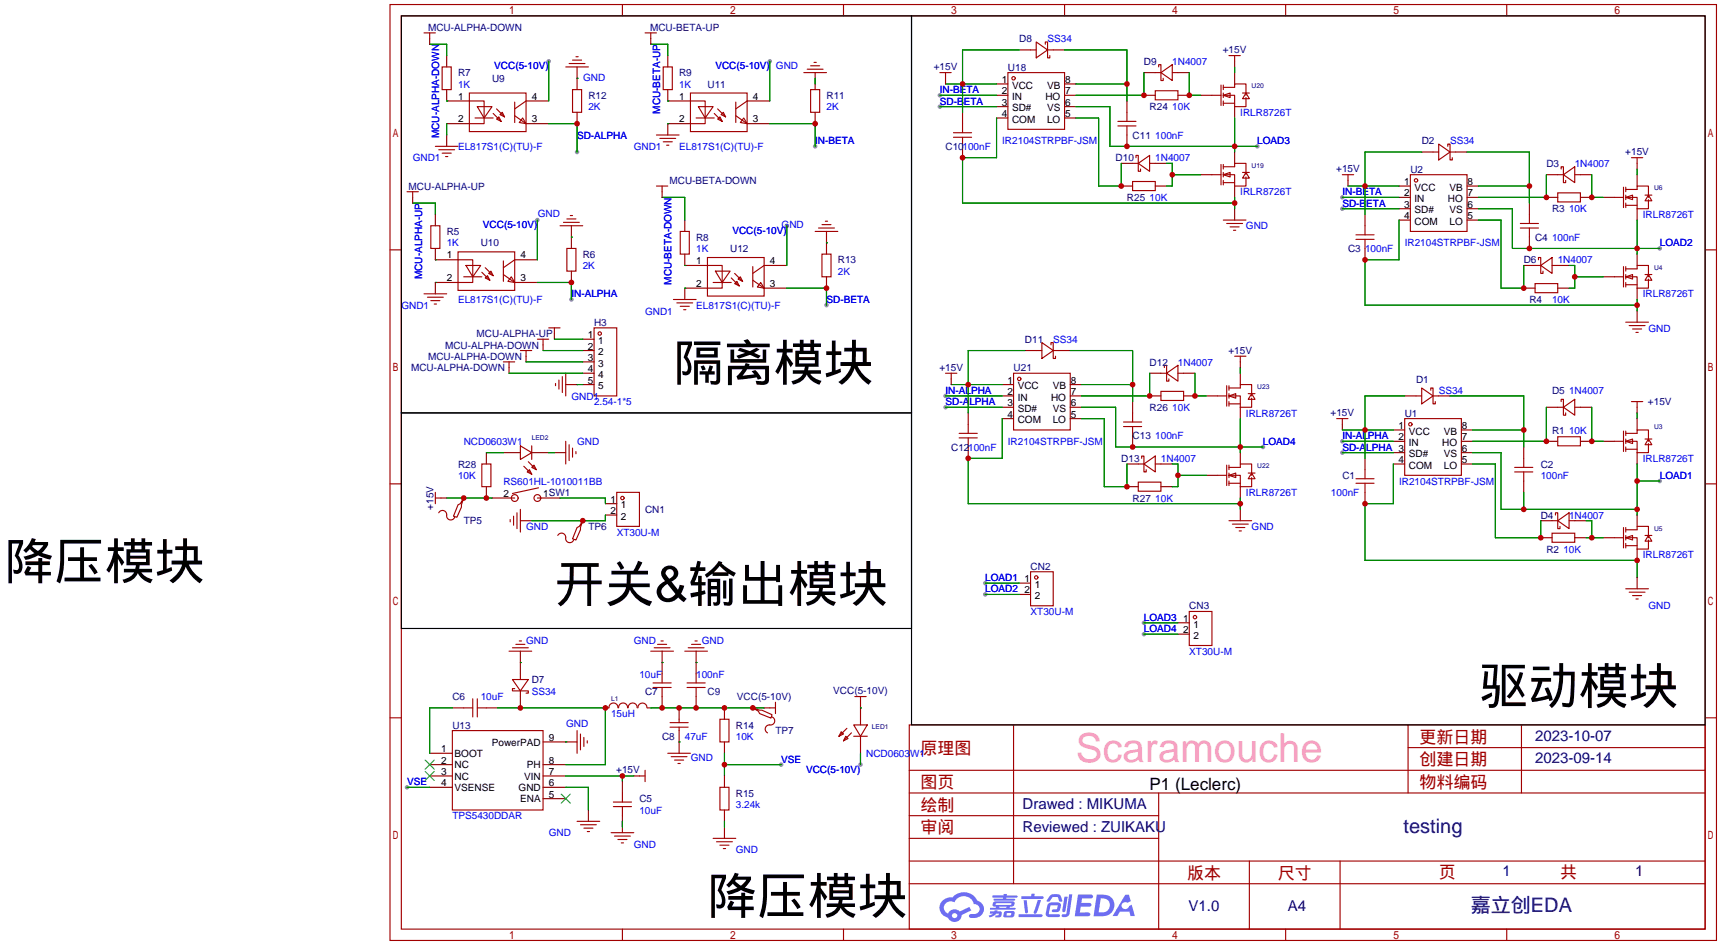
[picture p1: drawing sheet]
<svg xmlns="http://www.w3.org/2000/svg" width="386mm" height="212mm" viewBox="0 0 386 212" stroke-linecap="round" stroke-linejoin="round" font-family="sans-serif">
<g fill="#999">
<circle cx="300.7" cy="98.8" r=".51"/>
<circle cx="300.7" cy="101.3" r=".51"/>
<circle cx="300.7" cy="44.2" r=".51"/>
<circle cx="300.7" cy="46.7" r=".51"/>
<circle cx="371.9" cy="55.6" r=".51"/>
<circle cx="120.4" cy="49.3" r=".51"/>
<circle cx="122.9" cy="13.7" r=".51"/>
<circle cx="172.5" cy="13.7" r=".51"/>
<circle cx="176.3" cy="50.5" r=".51"/>
<circle cx="129.3" cy="34" r=".51"/>
<circle cx="182.6" cy="32.8" r=".51"/>
<circle cx="185.2" cy="68.3" r=".51"/>
<circle cx="91.2" cy="176.3" r=".51"/>
<circle cx="175" cy="171.2" r=".51"/>
<circle cx="220.7" cy="130.6" r=".51"/>
<circle cx="220.7" cy="133.1" r=".51"/>
<circle cx="192.8" cy="171.2" r=".51"/>
<circle cx="128" cy="67.1" r=".51"/>
<circle cx="371.9" cy="107.7" r=".51"/>
<circle cx="210.6" cy="21.3" r=".51"/>
<circle cx="210.6" cy="23.9" r=".51"/>
<circle cx="281.7" cy="32.8" r=".51"/>
<circle cx="211.8" cy="88.6" r=".51"/>
<circle cx="211.8" cy="91.2" r=".51"/>
<circle cx="283" cy="100.1" r=".51"/>
<circle cx="256.3" cy="139.4" r=".51"/>
<circle cx="256.3" cy="142" r=".51"/>
</g>
<g fill="none" stroke="#a10000" stroke-width=".25">
<path d="M87.4 1h297.2v209.6h-297.2zM89.9 3.6h292.1v204.4h-292.1zM139.4 1v2.6M189 1v2.6M238.5 1v2.6M288 1v2.6M337.6 1v2.6M87.4 55.9h2.5M382 55.9h2.6M87.4 108.3h2.5M382 108.3h2.6M87.4 160.7h2.5"/>
<path d="M203.7 162.3h178.3v45.7h-178.3zM203.7 177.5h178.3M203.7 172.5h178.3M227.1 162.3v35.6M259.6 177.5v30.5M315.5 162.3v15.2M315.5 167.4h66.5M340.9 162.3v15.2M382 160.7h2.6M203.7 182.6h55.9M203.7 197.9h178.3M203.7 192.8h178.3"/>
<path d="M203.7 187.7h55.9M279.9 192.8v15.2M300.2 192.8v15.2M139.4 208v2.6M189 208v2.6M238.5 208v2.6M288 208v2.6M337.6 208v2.6"/>
</g>
<g fill="#5487ff">
<path d="M241.5 200.3h2.7a.48 .48 0 0 1 .7 .4 .48 .48 0 0 1-.7 .4h-1.8l-.1 1.1h1.8a.43 .43 0 0 1 .4 .4 .43 .43 0 0 1-.4 .4h-2l-.2 1.3h1.7a.45 .45 0 0 1 .6 .2 .45 .45 0 0 1-.1 .6h-3.3z"/>
<path d="M252.1 200.3h.8l.4 1.5-.7 .3a.84 .84 0 0 0-1.2 .3 .84 .84 0 0 0 .3 1.1 .84 .84 0 0 0 1.2-.4l.1-.2 .5-.3 .8 2.5h-1l-.3-1h-2.1l-.6 1h-1z"/>
<path d="M238.5 200.8h.7l-.5 3.1a.36 .36 0 0 1-.4 .3 .36 .36 0 0 1-.3-.3z"/>
<path d="M239.5 200.2h.7l-.6 4.3a1.13 1.13 0 0 1-1.8 .6l.2-.4h.8l.1-.2z"/>
<path d="M235.2 200.6l.6-.4h1.1a.77 .77 0 0 1 .8 .5l.3 1-.1 .2h-.6l-.3-.9-.2-.2-1 .1-.7 1-.6-.1z"/>
<path d="M234.8 202.4l.5-.3h1.7a.81 .81 0 0 1 .7 .5 .81 .81 0 0 1-.2 .8 .81 .81 0 0 1-.9 .8h-.6a.32 .32 0 0 1-.4-.3 .32 .32 0 0 1 .4-.3h.8l.2-.9-1.7 .1-.3 1.8 2.2 .1a.32 .32 0 0 1 .3 .4 .32 .32 0 0 1-.4 .2h-2.2l-.5-.3-.1-.5z"/>
<path d="M228.2 204.7h5.1a.33 .33 0 0 1 .3 .3 .33 .33 0 0 1-.4 .3h-4.9l-.1-.1z"/>
<path d="M232.5 201.5h.7l-.6 2a.98 .98 0 0 1-.7 1.1l-.3-.3z"/>
<path d="M229.3 201.6h.7l.3 2.5a.34 .34 0 0 1-.3 .4 .34 .34 0 0 1-.4-.3z"/>
<path d="M228.8 200.7h2.2l.2-.6h.6l-.1 .6h1.8a.32 .32 0 0 1 .3 .3 .32 .32 0 0 1-.3 .3h-4.6l-.1-.2z"/>
<path d="M221.8 204.1h1l.1-.3h.6l-.1 .3h.9l.1 .2-.1 .9-1.3 .2v-.4l.7-.1v-.3a.68 .68 0 0 0-.9 .4l-1.1 .4-.2-.4 1-.5h-.7z"/>
<path d="M222.4 200.5h2.4l.1-.3h.7l-.1 .3h2.2l.3 .3-.3 .2h-2.2l-.1 .2h1.8l.3 .3-.3 .1h-4.5l-.1-.4h2.1v-.2h-2.2l-.2-.2z"/>
<path d="M245.7 200.3l-.7 4.9h1.7a2.5 2.5 0 0 0 3-2.5 2.5 2.5 0 0 0-3.1-2.4zM246.6 201.1a1.65 1.65 0 0 1 2 1.7 1.65 1.65 0 0 1-2.1 1.5h-.4z"/>
<path d="M222.5 202l-.1 .8 .7 .2 .1 .3h-1.4l.1 .4h5.4l.2-.2-.2-.2h-1.1l.1-.3a.7 .7 0 0 0 .9-.3 .7 .7 0 0 0-.1-.8l-4.1-.1zM223.1 202.3h3.5l-.2 .3h-3.2zM223.8 203h1.7l-.1 .3h-1.5z"/>
<path d="M225 204.2a1.05 1.05 0 0 0 0 1.2 2.91 2.91 0 0 0 2.1-.2 .98 .98 0 0 0 .1-1.2h-1.7zM225.6 204.5l.8-.1 .1 .4-.2 .2-.8-.1z"/>
<path d="M211.2 201.6a2.23 2.23 0 0 0-.6 2.3 2.23 2.23 0 0 0 1.8 1.6 1.58 1.58 0 0 0 1.7 .9 1.58 1.58 0 0 0 1.3-1.5l2.2-1.1-.5-.7-2.1 1a1.65 1.65 0 0 0-2.6 .4 1.47 1.47 0 0 1-.7-2.1 1.47 1.47 0 0 1 2.1-.4 2.3 2.3 0 0 1 2.4-1.3 2.3 2.3 0 0 1 2 1.7 1.12 1.12 0 0 1 1.3 1 1.12 1.12 0 0 1-1.1 1.2h-.7a.45 .45 0 0 0-.6 .4 .45 .45 0 0 0 .4 .5 2.21 2.21 0 0 0 2.3-.5 2.21 2.21 0 0 0 .5-2.3 2.13 2.13 0 0 0-1.4-1.1 3.3 3.3 0 0 0-5.5-.7l-1.2 .1zM213.3 205a.6 .6 0 0 1 1.2 0 .6 .6 0 0 1-1.2 0z"/>
</g>
<g fill="none" stroke="#a10000" stroke-width=".25">
<path d="M95 7.4h2.5M96.3 7.4v1.2M99.1 15h2v5.1h-2zM126.7 15h5.1M127.5 14.2h3.6M128.3 13.5h2M129 12.7h.5M144.5 7.4h2.6M145.8 7.4v1.2M148.6 15h2v5.1h-2zM180.1 16.3h5.1M180.8 15.5h3.6"/>
<path d="M181.6 14.7h2M182.4 14h.5M210.6 16.3h2.5M211.8 16.3v1.2M225.8 16.3h12.7v12.7h-12.7zM230.9 11.2h1.3M232.2 9.4l2.5 1.8-2.5 1.8zM234.2 9.9v-.5h.5v3.6h.5v-.6M234.7 11.2h1.3M258.8 16.3h1.3M259.6 15v-.5h.5v3.5h.5v-.5M260.1 16.3l2.5-1.8v3.5z"/>
<path d="M262.6 16.3h1.3M273.6 19.1v4.5M274.1 19.6h2.5v-.8h2.5v2.5M274.1 19.1v1M275.3 12.4h2.6M276.6 12.4v1.3M97.5 32.8h5.1M98.3 33.5h3.6M99.1 34.3h2M99.8 35.1h.5M105.2 20.8h12.7v8.7h-12.7zM105.2 22.6h3.3v5.1h-3.3"/>
<path d="M106.4 26.4h4.1M106.9 23.9h3.3l-1.7 2.5zM110.5 25.4l1.8 1.8M111.3 26.7l.5-.5 .5 1zM111.3 24.4l1.7 1.8M112 25.7l.5-.6 .5 1.1zM115.3 25.9l2.6 1.8M115.3 22.9v4.5M117.1 26.4l.8 1.3-1.6-.3zM117.9 22.6l-2.6 1.8M128.3 20.1h2v5h-2zM147.1 30.2h5"/>
<path d="M147.8 31h3.6M148.6 31.8h2M149.4 32.5h.5M154.7 20.8h12.7v8.7h-12.7zM154.7 22.6h3.3v5.1h-3.3M156 26.4h4M156.5 23.9h3.3l-1.8 2.5zM160 25.4l1.8 1.8M160.8 26.7l.5-.5 .5 1zM160.8 24.4l1.8 1.8M162.1 25.1l.5 1.1-1.1-.5zM164.8 25.9l2.6 1.8"/>
<path d="M164.8 22.9v4.5M166.6 26.4l.8 1.3-1.5-.3zM167.4 22.6l-2.6 1.8M181.6 20.1h2v5h-2zM213.6 30.7h4.1M213.6 29.7h4.1M215.6 27.7v2M215.6 30.7v2.1M250.4 28.2h4.1M250.4 27.2h4.1M252.5 25.1v2.1M252.5 28.2v2"/>
<path d="M253.7 36.6h1.3M254.5 35.3v-.5h.5v3.6h.5v-.6M255 36.6l2.6-1.8v3.6zM257.6 36.6h1.2M258.8 20.3h5.1v2.1h-5.1zM271.5 39.1h2.1M271.5 21.3h2.1M273.6 36.8v4.6M274.1 39.1h2.5v2.6h2.5v-2.1M274.1 37.3h2.5v-.7h2.5v2.5M274.1 39.1l1.5-.5v1zM274.1 21.3h2.5v2.6h2.5v-2.1"/>
<path d="M274.1 21.3l1.5-.5v1zM274.1 20.8v1M274.1 22.6v1M274.1 36.8v1M274.1 38.6v1M274.1 23.1h2.5M278.4 38.6h1.5M278.4 20.8h1.5M279.1 38.6l.8 1.3h-1.5zM279.1 20.8l.8 1.3h-1.5zM300.7 39.1h2.6M302 39.1v1.3"/>
<path d="M316 39.1h12.7v12.7h-12.7zM321.1 34h1.2M322.3 32.3l2.6 1.7-2.6 1.8zM324.4 32.8v-.5h.5v3.5h.5v-.5M324.9 34h1.2M349 39.1h1.3M349.8 37.8v-.5h.5v3.6h.5v-.5M350.3 39.1l2.5-1.8v3.6zM352.8 39.1h1.3M365.5 35.3h2.5M366.8 35.3v1.3M91.2 42.9h2.5"/>
<path d="M92.5 42.9v1.3M96.5 50.5h2.1v5.1h-2.1zM102.6 56.4h12.7v8.6h-12.7zM102.6 58.2h3.3v5h-3.3M104.4 59.4h3.3l-1.8 2.6zM108.7 59.9l1.8 1.8M112.8 58.4v4.6M115.3 58.2l-2.5 1.7M125.5 50.5h5.1M126.2 49.8h3.6M127 55.6h2v5.1h-2zM127 49h2"/>
<path d="M127.8 48.3h.5M147.1 41.7h2.5M148.3 41.7v1.2M152.4 51.8h2v5.1h-2zM158.5 57.7h12.7v8.6h-12.7zM158.5 59.4h3.3v5.1h-3.3M168.7 59.7v4.6M171.2 59.4l-2.5 1.8M182.6 51.8h5.1M183.4 51.1h3.5M184.1 56.9h2.1v5.1h-2.1zM184.1 50.3h2.1"/>
<path d="M184.9 49.5h.5M253.7 40.6h5.1v2.1h-5.1zM274.1 40.4v1M274.1 40.9h2.5M274.1 49.3h5M274.8 50h3.6M275.6 50.8h2M276.4 51.6h.5M303.8 53.6h4M303.8 52.6h4M305.8 50.5v2.1M305.8 53.6v2"/>
<path d="M340.6 51.1h4.1M340.6 50h4.1M342.6 48v2M342.6 51.1v2M343.9 59.4h1.3M344.7 58.2v-.5h.5v3.5h.5v-.5M345.2 59.4l2.5-1.7v3.5zM347.7 59.4h1.3M349 43.2h5.1v2h-5.1zM361.7 44.2h2M363.7 41.9v4.6M363.7 59.7v4.6"/>
<path d="M364.2 44.2h2.6v2.5h2.5v-2M364.2 42.4h2.6v-.7h2.5v2.5M364.2 44.2l1.6-.5v1zM364.2 41.9v1M364.2 43.7v1M364.2 45.5v1M364.2 59.7v1M364.2 46h2.6M368.6 43.7h1.5M369.3 43.7l.8 1.3h-1.5zM95 65.8h5.1M95.8 66.5h3.5"/>
<path d="M96.5 67.3h2.1M97.3 68.1h.5M103.9 62h4M107.9 61l1.8 1.7M108.7 62.2l.5-.5 .5 1zM109.5 61.2l.5-.5 .5 1zM112.8 61.5l2.5 1.7M114.6 62l.7 1.2-1.5-.2zM116.6 78.5h2.5M117.9 78.5v1.3M120.4 75.9h2.5M121.7 75.9v1.3"/>
<path d="M122.9 73.4h2.6M124.2 73.4v1.3M133.1 73.4h5.1v15.2h-5.1zM150.9 67.1h5.1M151.6 67.8h3.6M152.4 68.6h2M153.2 69.3h.5M159.8 63.2h4M160.3 60.7h3.3l-1.8 2.5zM163.8 62.2l1.8 1.8M164.6 63.5l.5-.5 .5 1zM164.6 61.2l1.8 1.8"/>
<path d="M165.4 62.5l.5-.5 .5 1zM168.7 62.7l2.5 1.8M170.4 63.2l.8 1.3-1.5-.2zM232.2 78.5h1.2M233.4 76.7l2.6 1.8-2.6 1.8zM235.5 77.2v-.5h.5v3.6h.5v-.5M236 78.5h1.2M276.6 79.8h2.5M277.9 79.8v1.2M343.9 63.5h5.1v2h-5.1zM361.7 62h2M364.2 62h2.6v2.5h2.5v-2"/>
<path d="M364.2 60.2h2.6v-.8h2.5v2.6M364.2 62l1.6-.5v1zM364.2 61.5v1M364.2 63.2v1.1M364.2 63.8h2.6M364.2 72.1h5.1M365 72.9h3.6M365.8 73.7h2M366.5 74.4h.5M368.6 61.5h1.5M369.3 61.5l.8 1.2h-1.5zM112.8 81h2.5"/>
<path d="M114 81v1.3M116.6 99.8l2.5 1.5-2.5 1.6zM119.1 99.8v3.1M124.5 85.9v.5M125.2 85.1v2M126 84.3v3.6M126.7 83.6v5M126.7 98.8v5.1M127.5 99.6v3.5M211.8 83.6h2.6M213.1 83.6v1.2M214.9 97h4"/>
<path d="M214.9 98h4M216.9 95v2M216.9 98v2.1M227.1 83.6h12.7v12.7h-12.7zM251.7 95.5h4.1M251.7 94.5h4.1M253.7 92.5v2M253.7 95.5v2M260.1 87.6h5.1v2.1h-5.1zM260.1 83.6h1.3M260.9 82.3v-.5h.5v3.5h.5v-.5M261.4 83.6l2.5-1.8v3.5z"/>
<path d="M263.9 83.6h1.3M272.8 88.6h2M274.8 86.4v4.5M275.3 88.6h2.6v2.6h2.5v-2M275.3 86.9h2.6v-.8h2.5v2.5M275.3 88.6l1.6-.5v1.1zM275.3 86.4v1M275.3 88.1v1.1M275.3 89.9v1M275.3 90.4h2.6M279.7 88.1h1.5M280.4 88.1l.8 1.3h-1.5z"/>
<path d="M299.5 93.7h2.5M300.7 93.7v1.3M314.7 93.7h12.7v12.7h-12.7zM317.2 88.6h1.3M318.5 86.9l2.6 1.7-2.6 1.8zM320.5 87.4v-.5h.6v3.5h.5v-.5M321.1 88.6h1.2M349 97.8h5.1v2h-5.1zM349 91.2h1.3M349.8 89.9v-.5h.5v3.6h.5v-.5M350.3 91.2l2.5-1.8v3.6zM352.8 91.2h1.3"/>
<path d="M361.7 98.8h2M363.7 96.5v4.6M364.2 98.8h2.6v2.5h2.5v-2M364.2 97h2.6v-.7h2.5v2.5M364.2 98.8l1.6-.5v1zM364.2 96.5v1M364.2 98.3v1M365.5 89.9h2.5M366.8 89.9v1.3M368.6 98.3h1.5M369.3 98.3l.8 1.3h-1.5zM97.5 110.2v2.6"/>
<path d="M97.5 111.5h1.3M98.3 114.8a.98 .98 0 0 1 1.3-.4 .98 .98 0 0 1 .5 1.2 .93 .93 0 0 0 .8 .8 .93 .93 0 0 0 1-.6M103.9 111.5l-.5 1.5v.5l-1 2.3-.8-.2 1-2.6 .5-.2zM107.9 103.9h2.1v5.1h-2.1zM114.3 116.3v.5M115.1 115.6v2M115.8 114.8v3.6M116.6 114v5.1M117.3 104.4l1.8 1.8M118.1 105.7l.5-.5 .5 1zM118.4 103.4l1.7 1.8M119.1 104.6l.5-.5 .5 1.1z"/>
<path d="M120.6 109.2l-5.8 1.3M125 119.9a.98 .98 0 0 1 1.3-.4 .98 .98 0 0 1 .4 1.2 .93 .93 0 0 0 .9 .8 .93 .93 0 0 0 .9-.6M128.3 100.3v2.1M129 101.1v.5M130.6 116.6l-.6 1.5v.5l-1 2.3-.7-.3 1-2.5 .5-.2zM138.2 110.2h5.1v7.7h-5.1zM255 107.9h5.1v2.1h-5.1zM255 103.9h1.3M255.8 102.6v-.5h.5v3.6h.5v-.5M256.3 103.9l2.5-1.8v3.6zM258.8 103.9h1.3M272.8 106.4h2"/>
<path d="M274.8 104.1v4.6M275.3 106.4h2.6v2.6h2.5v-2.1M275.3 104.6h2.6v-.7h2.5v2.5M275.3 106.4l1.6-.5v1zM275.3 108.2h2.6M275.3 116.6h5.1M275.3 104.1v1.1M275.3 105.9v1M275.3 107.7v1M276.1 117.3h3.6M276.9 118.1h2M277.6 118.9h.5"/>
<path d="M279.7 105.9h1.5M280.4 105.9l.8 1.3h-1.5zM303.8 107.2h4M303.8 108.2h4M305.8 105.2v2M305.8 108.2v2M339.3 105.7h4.1M339.3 104.6h4.1M341.4 102.6v2M341.4 105.7v2M347.7 119.4h5.1v2h-5.1zM347.7 116.6h1.3"/>
<path d="M348.5 115.3v-.5h.5v3.6h.5v-.5M349 116.6l2.5-1.8v3.6zM351.5 116.6h1.3M363.7 118.1v4.6M364.2 118.6h2.6v-.7h2.5v2.5M364.2 100.1v1M364.2 118.1v1M364.2 119.9v1M364.2 100.6h2.6M368.6 119.9h1.5M369.3 119.9l.8 1.3h-1.5zM230.9 128h5.1v7.6h-5.1z"/>
<path d="M266.4 136.9h5.1v7.6h-5.1zM361.7 120.4h2M364.2 120.4h2.6v2.5h2.5v-2M364.2 120.4l1.6-.5v1zM364.2 131.8h5.1M364.2 121.7v1M364.2 122.2h2.6M365 132.6h3.6M365.8 133.4h2M366.5 134.1h.5M103.9 158.5h2M105.9 156.5v4"/>
<path d="M106.9 156.5v4M106.9 158.5h2.1M114 145.8h5.1M114.8 152.1h3.6l-1.8 2.6zM114.8 145h3.6M115.3 154.2h-.5v.5h3.6v.5h-.5M115.6 144.3h2M116.3 143.5h.5M116.6 150.9v1.2M116.6 154.7v1.3M136.4 158.5a1.01 1.01 0 0 1 1-1.1 1.01 1.01 0 0 1 1.1 1.1M138.6 158.5a1.01 1.01 0 0 1 1-1.1 1.01 1.01 0 0 1 1 1.1"/>
<path d="M140.7 158.5a1.01 1.01 0 0 1 1-1.1 1.01 1.01 0 0 1 1.1 1.1M142.9 158.5a1.01 1.01 0 0 1 1-1.1 1.01 1.01 0 0 1 1.1 1.1M145.8 145.8h5.1M146.3 153.9h4.1M146.3 152.9h4.1M146.6 145h3.5M147.3 144.3h2.1M148.1 143.5h.5M148.3 150.9v2M148.3 153.9v2.1M153.4 145.8h5.1M153.9 153.9h4.1"/>
<path d="M153.9 152.9h4.1M154.2 145h3.5M154.9 144.3h2.1M155.7 143.5h.5M156 150.9v2M156 153.9v2.1M168.7 158.5l1.5 .5h.5l2.3 1-.3 .8-2.5-1-.3-.5zM172.5 158.5h1.2M173.7 157.2v2.6M191.5 156h2.6M192.8 156v1.2M101.3 163.6h20.4v17.8h-20.4z"/>
<path d="M129.3 163.6v5.1M130 164.3v3.6M130.8 165.1v2M131.6 165.9v.5M137.4 179.6h4.1M139.4 177.5v2.1M143.3 173.7h1.2M144.5 172.5v2.5M149.6 168.7h5.1M150.1 162.8h4.1M150.1 161.8h4.1M150.4 169.4h3.5"/>
<path d="M151.1 170.2h2.1M151.9 170.9h.5M152.1 161v.8M152.1 162.8v.8M161.3 161h2v5.1h-2zM161.3 176.3h2v5.1h-2zM173 160.5a.93 .93 0 0 1 .5 1.2 .93 .93 0 0 1-1 .6 .94 .94 0 0 0-1 .7 .94 .94 0 0 0 .5 1.1M188.5 163.8l.5 .5-1 .5zM189.5 164.8l.5 .6-1 .5zM189.7 163.1l-1.7 1.7M190.8 164.1l-1.8 1.8M191.3 162.3h3l-1.5 2.5z"/>
<path d="M191.3 164.8h3M129.3 183.9h5.1M130 184.7h3.6M130.8 185.4h2M131.6 186.2h.5M136.9 186.4h5.1M137.4 180.6h4.1M137.7 187.2h3.5M138.4 188h2.1M139.2 188.7h.5M139.4 180.6v2M159.8 187.7h5"/>
<path d="M160.5 188.5h3.6M161.3 189.2h2M162.1 190h.5"/>
<circle cx="227.1" cy="17.5" r=".38"/>
<circle cx="317.2" cy="40.4" r=".38"/>
<circle cx="134.4" cy="74.7" r=".38"/>
<circle cx="228.3" cy="84.8" r=".38"/>
<circle cx="316" cy="95" r=".38"/>
<circle cx="115.3" cy="111.5" r=".76"/>
<circle cx="120.4" cy="111.5" r=".76"/>
<circle cx="139.4" cy="111.5" r=".38"/>
<circle cx="232.2" cy="129.3" r=".38"/>
<circle cx="267.7" cy="138.2" r=".38"/>
</g>
<g fill="none" stroke="#870000" stroke-width=".25">
<path d="M96.3 8.6v1.3M100.1 12.4v2.6M129.3 15v5.1M145.8 8.6v1.3M149.6 12.4v2.6M182.6 16.3v3.8M211.8 17.5v1.3M223.3 18.8h2.5M228.3 11.2h2.6M236 11.2h2.5M238.5 18.8h2.5M256.3 16.3h2.5"/>
<path d="M263.9 16.3h2.5M276.6 13.7v1.3M276.6 16.3v2.5M100.1 20.1v2.5h5.1M100.1 27.7h5.1M100.1 30.2v2.6M117.9 22.6h5M117.9 27.7h5M129.3 25.1v2.6M149.6 20.1v2.5h5.1M154.7 27.7h-5.1v2.5M167.4 22.6h5.1"/>
<path d="M167.4 27.7h5.1M182.6 25.1v2.6M215.6 25.1v2.6M215.6 32.8v2.5M223.3 21.3h2.5M223.3 23.9h2.5M223.3 26.4h2.5M238.5 21.3h2.5M238.5 23.9h2.5M238.5 26.4h2.5M251.2 36.6h2.5M252.5 22.6v2.5"/>
<path d="M252.5 30.2v2.6M256.3 21.3h2.5M258.8 36.6h2.6M263.9 21.3h2.5M269 39.1h2.5M269 21.3h2.5M276.6 23.9v2.5M276.6 34v2.6M318.5 34h2.6M326.1 34h2.6M346.5 39.1h2.5M354.1 39.1h2.5"/>
<path d="M366.8 36.6v1.2M366.8 39.1v2.6M92.5 44.2v1.3M97.5 55.6v2.6h5.1M97.5 48v2.5M115.3 58.2h5.1M128 50.5v5.1M148.3 42.9v1.3M153.4 56.9v2.5h5.1M153.4 49.3v2.5M171.2 59.4h5.1M185.2 51.8v5.1"/>
<path d="M251.2 41.7h2.5M258.8 41.7h2.6M276.6 41.7v2.5M276.6 46.7v2.6M302 40.4v1.3M305.8 48v2.5M305.8 55.6v2.6M313.4 41.7h2.6M313.4 44.2h2.6M313.4 46.7h2.6M313.4 49.3h2.6M328.7 41.7h2.5"/>
<path d="M328.7 44.2h2.5M328.7 46.7h2.5M328.7 49.3h2.5M341.4 59.4h2.5M342.6 45.5v2.5M342.6 53.1v2.5M346.5 44.2h2.5M349 59.4h2.5M354.1 44.2h2.5M359.2 44.2h2.5M366.8 46.7v2.6M366.8 56.9v2.5"/>
<path d="M102.6 63.2h-5.1v2.6M115.3 63.2h5.1M117.9 79.8v1.2M121.7 77.2v1.3M124.2 74.7v1.2M128 60.7v2.5M130.6 78.5h2.5M130.6 75.9h2.5M158.5 64.5h-5.1v2.6M171.2 64.5h5.1M185.2 62v2.5M229.6 78.5h2.6"/>
<path d="M237.2 78.5h2.6M341.4 64.5h2.5M349 64.5h2.5M359.2 62h2.5M366.8 64.5v2.6M366.8 69.6v2.5M114 82.3v1.3M126.7 86.1h2.6M130.6 86.1h2.5M130.6 83.6h2.5M130.6 81h2.5M213.1 84.8v1.3"/>
<path d="M216.9 92.5v2.5M224.5 88.6h2.6M224.5 91.2h2.6M224.5 86.1h2.6M224.5 93.7h2.6M239.8 88.6h2.5M239.8 91.2h2.5M239.8 86.1h2.5M239.8 93.7h2.5M253.7 89.9v2.6M253.7 97.5v2.6M257.6 88.6h2.5"/>
<path d="M257.6 83.6h2.5M265.2 88.6h2.5M265.2 83.6h2.5M270.3 88.6h2.5M277.9 81v1.3M277.9 83.6v2.5M277.9 91.2v2.5M300.7 95v1.3M312.2 96.3h2.5M312.2 98.8h2.5M314.7 88.6h2.5M322.3 88.6h2.6"/>
<path d="M327.4 96.3h2.5M327.4 98.8h2.5M346.5 98.8h2.5M346.5 91.2h2.5M354.1 98.8h2.5M354.1 91.2h2.5M359.2 98.8h2.5M366.8 91.2v1.3M366.8 93.7v2.6M98.8 111.5h1.3M103.9 111.5v.3M109 101.3v2.6"/>
<path d="M109 109v2.5M110.2 111.5h5.1M112.8 101.3h3.8M116.6 116.6h2.5M119.1 101.3h3.8M120.4 111.5h5.1M124.2 101.3h2.5M130.6 116.6v.2M135.6 112.8h2.6M135.6 115.3h2.6M216.9 100.1v2.5M252.5 103.9h2.5"/>
<path d="M252.5 109h2.5M260.1 103.9h2.5M260.1 109h2.5M270.3 106.4h2.5M277.9 101.3v2.6M277.9 109v2.5M277.9 114v2.6M305.8 102.6v2.6M305.8 110.2v2.6M312.2 101.3h2.5M312.2 103.9h2.5M327.4 101.3h2.5"/>
<path d="M327.4 103.9h2.5M341.4 100.1v2.5M341.4 107.7v2.5M345.2 116.6h2.5M352.8 116.6h2.5M366.8 101.3v2.6M366.8 115.3v2.6M228.3 130.6h2.6M228.3 133.1h2.6M263.9 139.4h2.5M345.2 120.4h2.5M352.8 120.4h2.5"/>
<path d="M359.2 120.4h2.5M366.8 122.9v2.6M366.8 129.3v2.5M101.3 158.5h2.6M109 158.5h2.5M116.6 145.8v5.1M116.6 156v2.5M135.6 158.5h.8M145 158.5h.8M148.3 145.8v5.1M148.3 156v2.5M152.1 158.5v2.5"/>
<path d="M156 145.8v5.1M156 156v2.5M162.3 158.5v2.5M168.7 158.5h.2M171.2 158.5h1.3M192.8 157.2v5.1M263.9 142h2.5M96.3 168.7h5M96.3 171.2h5M96.3 173.7h5M96.3 176.3h5M121.7 171.2h5"/>
<path d="M121.7 173.7h5M121.7 176.3h5M121.7 178.8h5M121.7 166.1h7.6M139.4 175v2.5M142 173.7h1.3M152.1 163.6v5.1M162.3 166.1v2.6M162.3 173.7v2.6M192.8 164.8v3.9M131.8 181.4v2.5M139.4 182.6v3.8"/>
<path d="M162.3 181.4v2.5M162.3 185.2v2.5"/>
</g>
<g fill="none" stroke="#008700" stroke-width=".25">
<path d="M96.3 9.9h3.8v2.5M122.9 13.7v8.9M129.3 17.5h.1M145.8 9.9h3.8v2.5M172.5 13.7v8.9M182.6 17.5v1.3M211.8 18.8h11.5M228.3 11.2h-12.7v13.9M238.5 11.2h14v11.4M241 18.8h11.5M256.3 16.3v5h-15.3M266.4 16.3v5h2.6"/>
<path d="M276.6 15v1.3M100.1 22.6h.1M100.1 27.7v2.5M122.9 27.7h6.4v6.3M149.6 22.6h.1M149.6 27.7h.1M172.5 27.7h10.1v5.1M210.6 21.3h12.7M210.6 23.9h12.7M223.3 26.4v8.9h-7.7v10.2h61M241 26.4h5.1v15.3h5.1v-5.1M241 23.9h7.7v8.9h33"/>
<path d="M261.4 36.6h1.2v5.1h-1.2M262.6 39.1h6.4M276.6 26.4v7.6M318.5 34h-12.7v14M328.7 34h13.9v11.5M346.5 39.1v5.1h-15.3M356.6 39.1v5.1h2.6M366.8 37.8v1.3M92.5 45.5h5v2.5M97.5 58.2h.1M120.4 49.3v8.9M128 53.1h.1"/>
<path d="M148.3 44.2h5.1v5.1M153.4 59.4h.1M176.3 50.5v8.9M185.2 54.4h.1M276.6 44.2v2.5M300.7 44.2h12.7M300.7 46.7h12.7M302 41.7h11.4M313.4 49.3v8.9h-7.6v10.1h61M331.2 49.3h5.1v15.2h5.1v-5.1M331.2 46.7h7.6v8.9h33.1M331.2 41.7h11.4"/>
<path d="M351.5 59.4h1.3v5.1h-1.3M366.8 49.3v7.6M97.5 63.2h.1M120.4 63.2h7.6v3.9M121.7 78.5h8.9M124.2 75.9h6.4M153.4 64.5h.1M176.3 64.5h8.9v3.8M229.6 78.5h-12.7v14M239.8 78.5h13.9v11.4M352.8 62h6.4M366.8 67.1v2.5"/>
<path d="M114 83.6h16.6M117.9 81h12.7M129.3 86.1h1.3M211.8 88.6h12.7M211.8 91.2h12.7M213.1 86.1h11.4M224.5 93.7v8.9h-7.6v10.2h61M242.3 93.7h5.1v15.3h5.1v-5.1M242.3 91.2h7.6v8.9h33.1M242.3 86.1h11.4M257.6 83.6v5h-15.3M267.7 83.6v5h2.6"/>
<path d="M277.9 82.3v1.3M277.9 93.7v7.6M300.7 98.8h11.5M300.7 96.3h11.5M314.7 88.6h-8.9v14M324.9 88.6h16.5v11.5M329.9 96.3h11.5M346.5 91.2v7.6h-16.6M356.6 91.2v7.6h2.6M366.8 92.5v1.2M100.1 111.5h10.1M109 101.3h3.8"/>
<path d="M122.9 101.3h1.3M125.5 111.5h10.1v1.3M135.6 115.3v1.3h-16.5M262.6 103.9h1.3v5.1h-1.3M263.9 106.4h6.4M277.9 111.5v2.5M300.7 101.3h11.5M312.2 103.9v8.9h-6.4v12.7h61v3.8M329.9 101.3h6.4v12.7h30.5M329.9 103.9h5.1v16.5h10.2v-3.8M341.4 110.2v3.8M355.3 116.6h1.3v3.8"/>
<path d="M366.8 103.9v11.4M366.8 107.7h5.1M220.7 130.6h7.6M220.7 133.1h7.6M256.3 139.4h7.6M355.3 120.4h3.9M101.3 158.5h-5v10.2M111.5 158.5h24.1v12.7h-8.9M116.6 148.3h.1M145.8 158.5h25.4M148.3 148.3h.1M156 148.3h.1"/>
<path d="M192.8 158.5h.1M256.3 142h7.6M91.2 176.3h5.1M126.7 166.1h.1M126.7 176.3h5.1v5.1M126.7 173.7h15.3M139.4 173.7v1.3M152.1 166.1h.1M162.3 171.2h12.7M162.3 168.7v5M192.8 168.7v2.5M139.4 183.9v1.3"/>
<path d="M162.3 183.9v1.3"/>
</g>
<path d="M95.2 170.2l2.1 2M95.2 172.7l2.1 2.1M97.3 170.2l-2.1 2M97.3 172.7l-2.1 2.1M125.7 177.8l2.1 2M127.8 177.8l-2.1 2" fill="none" stroke="#3c3" stroke-width=".25"/>
<path d="M89.9 3.6h114.3v88.9h-114.3zM204.2 3.6h177.8v158.7h-177.8zM89.9 92.5h114.3v48.2h-114.3z" fill="none" stroke="#000" stroke-width=".25"/>
<g fill="#c00">
<circle cx="341.4" cy="96.3" r=".63"/>
<circle cx="366.8" cy="125.5" r=".63"/>
<circle cx="305.8" cy="112.8" r=".63"/>
<circle cx="305.8" cy="41.7" r=".63"/>
<circle cx="366.8" cy="55.6" r=".63"/>
<circle cx="342.6" cy="55.6" r=".63"/>
<circle cx="356.6" cy="44.2" r=".63"/>
<circle cx="129.3" cy="27.7" r=".63"/>
<circle cx="182.6" cy="27.7" r=".63"/>
<circle cx="185.2" cy="64.5" r=".63"/>
<circle cx="109" cy="111.5" r=".63"/>
<circle cx="103.9" cy="111.5" r=".63"/>
<circle cx="130.6" cy="116.6" r=".63"/>
<circle cx="139.4" cy="173.7" r=".63"/>
<circle cx="116.6" cy="158.5" r=".63"/>
<circle cx="135.6" cy="158.5" r=".63"/>
<circle cx="148.3" cy="158.5" r=".63"/>
<circle cx="168.7" cy="158.5" r=".63"/>
<circle cx="152.1" cy="158.5" r=".63"/>
<circle cx="156" cy="158.5" r=".63"/>
<circle cx="162.3" cy="158.5" r=".63"/>
<circle cx="162.3" cy="171.2" r=".63"/>
<circle cx="128" cy="63.2" r=".63"/>
<circle cx="341.4" cy="64.5" r=".63"/>
<circle cx="352.8" cy="62" r=".63"/>
<circle cx="366.8" cy="68.3" r=".63"/>
<circle cx="305.8" cy="58.2" r=".63"/>
<circle cx="356.6" cy="120.4" r=".63"/>
<circle cx="345.2" cy="120.4" r=".63"/>
<circle cx="366.8" cy="107.7" r=".63"/>
<circle cx="366.8" cy="114" r=".63"/>
<circle cx="341.4" cy="114" r=".63"/>
<circle cx="356.6" cy="98.8" r=".63"/>
<circle cx="346.5" cy="98.8" r=".63"/>
<circle cx="305.8" cy="96.3" r=".63"/>
<circle cx="342.6" cy="41.7" r=".63"/>
<circle cx="346.5" cy="44.2" r=".63"/>
<circle cx="215.6" cy="18.8" r=".63"/>
<circle cx="276.6" cy="32.8" r=".63"/>
<circle cx="252.5" cy="32.8" r=".63"/>
<circle cx="266.4" cy="21.3" r=".63"/>
<circle cx="251.2" cy="41.7" r=".63"/>
<circle cx="262.6" cy="39.1" r=".63"/>
<circle cx="276.6" cy="45.5" r=".63"/>
<circle cx="215.6" cy="35.3" r=".63"/>
<circle cx="252.5" cy="18.8" r=".63"/>
<circle cx="256.3" cy="21.3" r=".63"/>
<circle cx="216.9" cy="86.1" r=".63"/>
<circle cx="277.9" cy="100.1" r=".63"/>
<circle cx="253.7" cy="100.1" r=".63"/>
<circle cx="267.7" cy="88.6" r=".63"/>
<circle cx="252.5" cy="109" r=".63"/>
<circle cx="263.9" cy="106.4" r=".63"/>
<circle cx="277.9" cy="112.8" r=".63"/>
<circle cx="216.9" cy="102.6" r=".63"/>
<circle cx="253.7" cy="86.1" r=".63"/>
<circle cx="257.6" cy="88.6" r=".63"/>
</g>
<g font-size="11.2">
<text x="150.9" y="85.1">隔离模块</text>
<text x="1" y="129.6">降压模块</text>
<text x="124.2" y="134.7">开关&amp;输出模块</text>
<text x="331.2" y="157.5">驱动模块</text>
<text x="158.5" y="204.5">降压模块</text>
</g>
<text font-size="9" fill="#f9c" x="241" y="170.7">Scaramouche</text>
<g font-size="4.5" fill="#000080">
<text x="314.5" y="186.5">testing</text>
<text x="329.5" y="204.3">嘉立创EDA</text>
</g>
<g font-size="3.8" fill="#a00000">
<text x="318" y="166.2">更新日期</text>
<text x="206.2" y="168.8">原理图</text>
<text x="318" y="171.3">创建日期</text>
<text x="206.2" y="176.4">图页</text>
<text x="318" y="176.4">物料编码</text>
<text x="206.2" y="181.5">绘制</text>
<text x="206.2" y="186.6">审阅</text>
<text x="265.9" y="196.7">版本</text>
<text x="286.3" y="196.7">尺寸</text>
<text x="322.3" y="196.5">页</text>
<text x="349.5" y="196.5">共</text>
</g>
<text font-size="3.8" x="257.6" y="176.8">P1 (Leclerc)</text>
<g font-size="3.4" fill="#000080">
<text x="343.9" y="165.9">2023-10-07</text>
<text x="343.9" y="170.9">2023-09-14</text>
<text x="229.1" y="181.1">Drawed : MIKUMA</text>
<text x="229.1" y="186.2">Reviewed : ZUIKAKU</text>
<text x="336.6" y="196.1">1</text>
<text x="366.3" y="196.1">1</text>
<text x="266.3" y="204">V1.0</text>
<text x="288.5" y="204">A4</text>
</g>
<g font-size="2.2" fill="#000080">
<text x="95.9" y="6.9">MCU-ALPHA-DOWN</text>
<text x="145.6" y="6.9">MCU-BETA-UP</text>
<text x="228.3" y="9.5">D8</text>
<text x="274" y="11.8">+15V</text>
<text x="102.6" y="17.1">R7</text>
<text x="152.1" y="17.1">R9</text>
<text x="209.2" y="15.7">+15V</text>
<text x="225.8" y="15.8">U18</text>
<text x="256.3" y="14.5">D9</text>
<text x="110.2" y="18.3">U9</text>
<text x="131.8" y="22.2">R12</text>
<text x="158.5" y="19.6">U11</text>
<text x="185.2" y="22.2">R11</text>
<text x="257.6" y="24.7">R24</text>
<text x="211.8" y="33.6">C10</text>
<text x="253.7" y="31">C11</text>
<text x="318.5" y="32.3">D2</text>
<text x="364.1" y="34.7">+15V</text>
<text x="150" y="41.2">MCU-BETA-DOWN</text>
<text x="249.9" y="36.1">D10</text>
<text x="299.4" y="38.5">+15V</text>
<text x="316" y="38.7">U2</text>
<text x="346.5" y="37.4">D3</text>
<text x="91.5" y="42.5">MCU-ALPHA-UP</text>
<text x="252.5" y="45">R25</text>
<text x="347.7" y="47.6">R3</text>
<text x="100.1" y="52.6">R5</text>
<text x="156" y="53.9">R8</text>
<text x="343.9" y="53.9">C4</text>
<text x="107.7" y="55.2">U10</text>
<text x="130.6" y="57.7">R6</text>
<text x="163.6" y="56.4">U12</text>
<text x="187.7" y="59">R13</text>
<text x="302" y="56.4">C3</text>
<text x="341.4" y="59">D6</text>
<text x="342.6" y="67.9">R4</text>
<text x="106.8" y="75.5">MCU-ALPHA-UP</text>
<text x="133.1" y="73">H3</text>
<text x="229.6" y="76.8">D11</text>
<text x="92.1" y="83.1">MCU-ALPHA-DOWN</text>
<text x="95.9" y="80.6">MCU-ALPHA-DOWN</text>
<text x="99.7" y="78">MCU-ALPHA-DOWN</text>
<text x="210.5" y="83">+15V</text>
<text x="227.1" y="83.1">U21</text>
<text x="257.6" y="81.8">D12</text>
<text x="275.2" y="79.2">+15V</text>
<text x="317.2" y="85.7">D1</text>
<text x="347.7" y="88.2">D5</text>
<text x="257.6" y="92">R26</text>
<text x="298.1" y="93.1">+15V</text>
<text x="314.7" y="93.3">U1</text>
<text x="369.2" y="90.6">+15V</text>
<text x="213.1" y="100.9">C12</text>
<text x="253.7" y="98.4">C13</text>
<text x="347.7" y="97.1">R1</text>
<text x="102.6" y="104.7">R28</text>
<text x="251.2" y="103.4">D13</text>
<text x="300.7" y="107.2">C1</text>
<text x="345.2" y="104.7">C2</text>
<text x="253.7" y="112.3">R27</text>
<text x="97.1" y="114.2" transform="rotate(-90 97.1 114.2)">+15V</text>
<text x="103.9" y="117.4">TP5</text>
<text x="131.8" y="118.7">TP6</text>
<text x="144.5" y="114.9">CN1</text>
<text x="345.2" y="116.1">D4</text>
<text x="346.5" y="123.8">R2</text>
<text x="230.9" y="127.6">CN2</text>
<text x="266.4" y="136.5">CN3</text>
<text x="119.1" y="153">D7</text>
<text x="144.5" y="155.5">C7</text>
<text x="158.5" y="155.5">C9</text>
<text x="186.7" y="155.4">VCC(5-10V)</text>
<text x="101.3" y="156.8">C6</text>
<text x="165.1" y="156.6">VCC(5-10V)</text>
<text x="101.3" y="163.1">U13</text>
<text x="148.3" y="165.7">C8</text>
<text x="164.8" y="163.1">R14</text>
<text x="173.7" y="164.4">TP7</text>
<text x="138.1" y="173.1">+15V</text>
<text x="143.3" y="179.6">C5</text>
<text x="164.8" y="178.4">R15</text>
</g>
<g font-size="2.2" fill="#00f">
<text x="234.7" y="9.5">SS34</text>
<text x="110.7" y="15.5">VCC(5-10V)</text>
<text x="160.3" y="15.5">VCC(5-10V)</text>
<text x="173.8" y="15.5">GND</text>
<text x="262.6" y="14.5">1N4007</text>
<text x="102.6" y="19.6">1K</text>
<text x="130.7" y="18">GND</text>
<text x="152.1" y="19.6">1K</text>
<text x="210.6" y="20.9">IN-BETA</text>
<text x="210.6" y="23.4">SD-BETA</text>
<text x="131.8" y="24.7">2K</text>
<text x="147.9" y="25.5" transform="rotate(-90 147.9 25.5)">MCU-BETA-UP</text>
<text x="185.2" y="24.7">2K</text>
<text x="262.6" y="24.7">10K</text>
<text x="277.9" y="26">IRLR8726T</text>
<text x="98.4" y="30.9" transform="rotate(-90 98.4 30.9)">MCU-ALPHA-DOWN</text>
<text x="102.6" y="33.6">EL817S1(C)(TU)-F</text>
<text x="129.3" y="31">SD-ALPHA</text>
<text x="142" y="33.6">GND1</text>
<text x="152.1" y="33.6">EL817S1(C)(TU)-F</text>
<text x="182.6" y="32.3">IN-BETA</text>
<text x="215.6" y="33.6">100nF</text>
<text x="224.5" y="32.3">IR2104STRPBF-JSM</text>
<text x="258.8" y="31">100nF</text>
<text x="281.7" y="32.3">LOAD3</text>
<text x="324.9" y="32.3">SS34</text>
<text x="92.5" y="36.1">GND1</text>
<text x="258.8" y="36.1">1N4007</text>
<text x="352.8" y="37.4">1N4007</text>
<text x="257.6" y="45">10K</text>
<text x="277.9" y="43.7">IRLR8726T</text>
<text x="300.7" y="43.7">IN-BETA</text>
<text x="300.7" y="46.3">SD-BETA</text>
<text x="351.5" y="47.6">10K</text>
<text x="108.2" y="51.1">VCC(5-10V)</text>
<text x="120.5" y="48.5">GND</text>
<text x="164.1" y="52.3">VCC(5-10V)</text>
<text x="175.1" y="51.1">GND</text>
<text x="279.1" y="51.4">GND</text>
<text x="347.7" y="53.9">100nF</text>
<text x="368" y="48.8">IRLR8726T</text>
<text x="100.1" y="55.2">1K</text>
<text x="156" y="56.4">1K</text>
<text x="305.8" y="56.4">100nF</text>
<text x="314.7" y="55.2">IR2104STRPBF-JSM</text>
<text x="349" y="59">1N4007</text>
<text x="371.9" y="55.2">LOAD2</text>
<text x="94.5" y="62.5" transform="rotate(-90 94.5 62.5)">MCU-ALPHA-UP</text>
<text x="130.6" y="60.3">2K</text>
<text x="150.4" y="63.7" transform="rotate(-90 150.4 63.7)">MCU-BETA-DOWN</text>
<text x="187.7" y="61.5">2K</text>
<text x="89.9" y="69.1">GND1</text>
<text x="102.6" y="67.9">EL817S1(C)(TU)-F</text>
<text x="128" y="66.6">IN-ALPHA</text>
<text x="144.5" y="70.4">GND1</text>
<text x="156" y="69.1">EL817S1(C)(TU)-F</text>
<text x="185.2" y="67.9">SD-BETA</text>
<text x="347.7" y="67.9">10K</text>
<text x="368" y="66.6">IRLR8726T</text>
<text x="236" y="76.8">SS34</text>
<text x="369.3" y="74.2">GND</text>
<text x="263.9" y="81.8">1N4007</text>
<text x="128" y="89.5">GND1</text>
<text x="211.8" y="88.2">IN-ALPHA</text>
<text x="322.3" y="88.2">SS34</text>
<text x="351.5" y="88.2">1N4007</text>
<text x="133.1" y="90.7">2.54-1*5</text>
<text x="211.8" y="90.7">SD-ALPHA</text>
<text x="262.6" y="92">10K</text>
<text x="279.1" y="93.3">IRLR8726T</text>
<text x="103.9" y="99.6">NCD0603W1</text>
<text x="129.3" y="99.6">GND</text>
<text x="216.9" y="100.9">100nF</text>
<text x="225.8" y="99.6">IR2104STRPBF-JSM</text>
<text x="258.8" y="98.4">100nF</text>
<text x="283" y="99.6">LOAD4</text>
<text x="300.7" y="98.4">IN-ALPHA</text>
<text x="300.7" y="100.9">SD-ALPHA 3</text>
<text x="351.5" y="97.1">10K</text>
<text x="102.6" y="107.2">10K</text>
<text x="260.1" y="103.4">1N4007</text>
<text x="345.2" y="107.2">100nF</text>
<text x="368" y="103.4">IRLR8726T</text>
<text x="371.9" y="107.2">LOAD1</text>
<text x="112.8" y="108.5">RS601HL-1010011BB</text>
<text x="258.8" y="112.3">10K</text>
<text x="279.1" y="111.1">IRLR8726T</text>
<text x="298.2" y="111.1">100nF</text>
<text x="313.4" y="108.5">IR2104STRPBF-JSM</text>
<text x="117.9" y="118.7">GND</text>
<text x="138.2" y="119.9">XT30U-M</text>
<text x="280.4" y="118.7">GND</text>
<text x="351.5" y="116.1">1N4007</text>
<text x="350.3" y="123.8">10K</text>
<text x="368" y="125">IRLR8726T</text>
<text x="220.7" y="130.1">LOAD1</text>
<text x="220.7" y="132.6">LOAD2</text>
<text x="230.9" y="137.7">XT30U-M</text>
<text x="369.3" y="136.5">GND</text>
<text x="256.3" y="139">LOAD3</text>
<text x="256.3" y="141.5">LOAD4</text>
<text x="117.9" y="144.1">GND</text>
<text x="142" y="144.1">GND</text>
<text x="157.2" y="144.1">GND</text>
<text x="266.4" y="146.6">XT30U-M</text>
<text x="119.1" y="155.5">SS34</text>
<text x="143.3" y="151.7">10uF</text>
<text x="156" y="151.7">100nF</text>
<text x="107.7" y="156.8">10uF</text>
<text x="136.9" y="160.6">15uH</text>
<text x="126.8" y="162.8">GND</text>
<text x="153.4" y="165.7">47uF</text>
<text x="164.8" y="165.7">10K</text>
<text x="154.8" y="170.4">GND</text>
<text x="175" y="170.7">VSE</text>
<text x="180.6" y="173">VCC(5-10V)</text>
<text x="194.1" y="169.5">NCD0603W1</text>
<text x="91.2" y="175.8">VSE</text>
<text x="101.3" y="183.4">TPS5430DDAR</text>
<text x="143.3" y="182.2">10uF</text>
<text x="164.8" y="180.9">3.24k</text>
<text x="122.9" y="187.3">GND</text>
<text x="142" y="189.8">GND</text>
<text x="164.8" y="191.1">GND</text>
</g>
<g font-size="2.2">
<text x="102.6" y="22.3">1</text>
<text x="119.1" y="22.3">4</text>
<text x="152.2" y="22.3">1</text>
<text x="168.7" y="22.3">4</text>
<text x="224.4" y="18.6">1</text>
<text x="224.4" y="21.1">2</text>
<text x="224.4" y="23.7">3</text>
<text x="226.7" y="19.9">VCC</text>
<text x="226.7" y="22.4">IN</text>
<text x="234.2" y="22.4">HO</text>
<text x="234.6" y="19.9">VB</text>
<text x="238.6" y="23.7">6</text>
<text x="238.6" y="21.1">7</text>
<text x="238.6" y="18.6">8</text>
<text x="102.6" y="27.4">2</text>
<text x="119.1" y="27.4">3</text>
<text x="152.2" y="27.4">2</text>
<text x="168.7" y="27.4">3</text>
<text x="224.4" y="26.2">4</text>
<text x="226.7" y="24.9">SD#</text>
<text x="226.7" y="27.5">COM</text>
<text x="234.6" y="27.5">LO</text>
<text x="234.6" y="24.9">VS</text>
<text x="238.6" y="26.2">5</text>
<text x="314.6" y="41.4">1</text>
<text x="328.8" y="41.4">8</text>
<text x="314.6" y="44">2</text>
<text x="314.6" y="46.5">3</text>
<text x="316.9" y="42.7">VCC</text>
<text x="316.9" y="45.3">IN</text>
<text x="316.9" y="47.8">SD#</text>
<text x="324.4" y="45.3">HO</text>
<text x="324.7" y="47.8">VS</text>
<text x="324.7" y="42.7">VB</text>
<text x="328.8" y="46.5">6</text>
<text x="328.8" y="44">7</text>
<text x="314.6" y="49.1">4</text>
<text x="316.9" y="50.3">COM</text>
<text x="324.7" y="50.3">LO</text>
<text x="328.8" y="49.1">5</text>
<text x="100.1" y="57.8">1</text>
<text x="116.6" y="57.8">4</text>
<text x="156" y="59.1">1</text>
<text x="172.5" y="59.1">4</text>
<text x="100.1" y="62.9">2</text>
<text x="116.6" y="62.9">3</text>
<text x="156" y="64.2">2</text>
<text x="172.5" y="64.2">3</text>
<text x="131.7" y="75.7">1</text>
<text x="134" y="77">1</text>
<text x="131.7" y="83.4">4</text>
<text x="131.7" y="80.8">3</text>
<text x="131.7" y="78.3">2</text>
<text x="134" y="82.1">3</text>
<text x="134" y="79.5">2</text>
<text x="131.7" y="85.9">5</text>
<text x="134" y="87.2">5</text>
<text x="134" y="84.6">4</text>
<text x="225.7" y="85.9">1</text>
<text x="225.7" y="88.4">2</text>
<text x="228" y="87.2">VCC</text>
<text x="228" y="89.7">IN</text>
<text x="235.5" y="89.7">HO</text>
<text x="235.8" y="87.2">VB</text>
<text x="239.9" y="88.4">7</text>
<text x="239.9" y="85.9">8</text>
<text x="225.7" y="91">3</text>
<text x="225.7" y="93.5">4</text>
<text x="228" y="92.2">SD#</text>
<text x="228" y="94.8">COM</text>
<text x="235.8" y="94.8">LO</text>
<text x="235.8" y="92.2">VS</text>
<text x="239.9" y="93.5">5</text>
<text x="239.9" y="91">6</text>
<text x="313.3" y="96.1">1</text>
<text x="313.3" y="98.6">2</text>
<text x="315.6" y="97.3">VCC</text>
<text x="315.6" y="99.9">IN</text>
<text x="323.1" y="99.9">HO</text>
<text x="323.5" y="97.3">VB</text>
<text x="327.5" y="101.1">6</text>
<text x="327.5" y="98.6">7</text>
<text x="327.5" y="96.1">8</text>
<text x="313.3" y="103.7">4</text>
<text x="315.6" y="102.4">SD#</text>
<text x="315.6" y="104.9">COM</text>
<text x="323.5" y="104.9">LO</text>
<text x="323.5" y="102.4">VS</text>
<text x="327.5" y="103.7">5</text>
<text x="112.8" y="111.3">2</text>
<text x="121.7" y="111.3">1SW1</text>
<text x="136.8" y="112.6">1</text>
<text x="139.1" y="113.8">1</text>
<text x="136.8" y="115.1">2</text>
<text x="139.1" y="116.4">2</text>
<text x="229.5" y="130.3">1</text>
<text x="231.8" y="131.6">1</text>
<text x="229.5" y="132.9">2</text>
<text x="231.8" y="134.2">2</text>
<text x="265.1" y="139.2">1</text>
<text x="265.1" y="141.8">2</text>
<text x="267.4" y="140.5">1</text>
<text x="267.4" y="143">2</text>
<text x="110.2" y="166.9">PowerPAD</text>
<text x="122.9" y="165.9">9</text>
<text x="98.8" y="168.4">1</text>
<text x="98.8" y="171">2</text>
<text x="98.8" y="173.5">3</text>
<text x="101.9" y="169.5">BOOT</text>
<text x="101.9" y="172">NC</text>
<text x="118" y="172">PH</text>
<text x="122.9" y="173.5">7</text>
<text x="122.9" y="171">8</text>
<text x="98.8" y="176.1">4</text>
<text x="101.9" y="174.5">NC</text>
<text x="101.9" y="177.1">VSENSE</text>
<text x="116.2" y="177.1">GND</text>
<text x="116.6" y="179.6">ENA</text>
<text x="117.4" y="174.5">VIN</text>
<text x="122.9" y="178.6">5</text>
<text x="122.9" y="176.1">6</text>
</g>
<g font-size="1.5" fill="#000080">
<text x="280.4" y="19.8">U20</text>
<text x="280.4" y="37.5">U19</text>
<text x="370.6" y="42.6">U6</text>
<text x="370.6" y="60.4">U4</text>
<text x="281.7" y="87.1">U23</text>
<text x="370.6" y="96">U3</text>
<text x="119.1" y="98.5">LED2</text>
<text x="281.7" y="104.9">U22</text>
<text x="370.6" y="118.8">U5</text>
<text x="136.9" y="156.9">L1</text>
<text x="195.3" y="163.3">LED1</text>
</g>
</svg>
